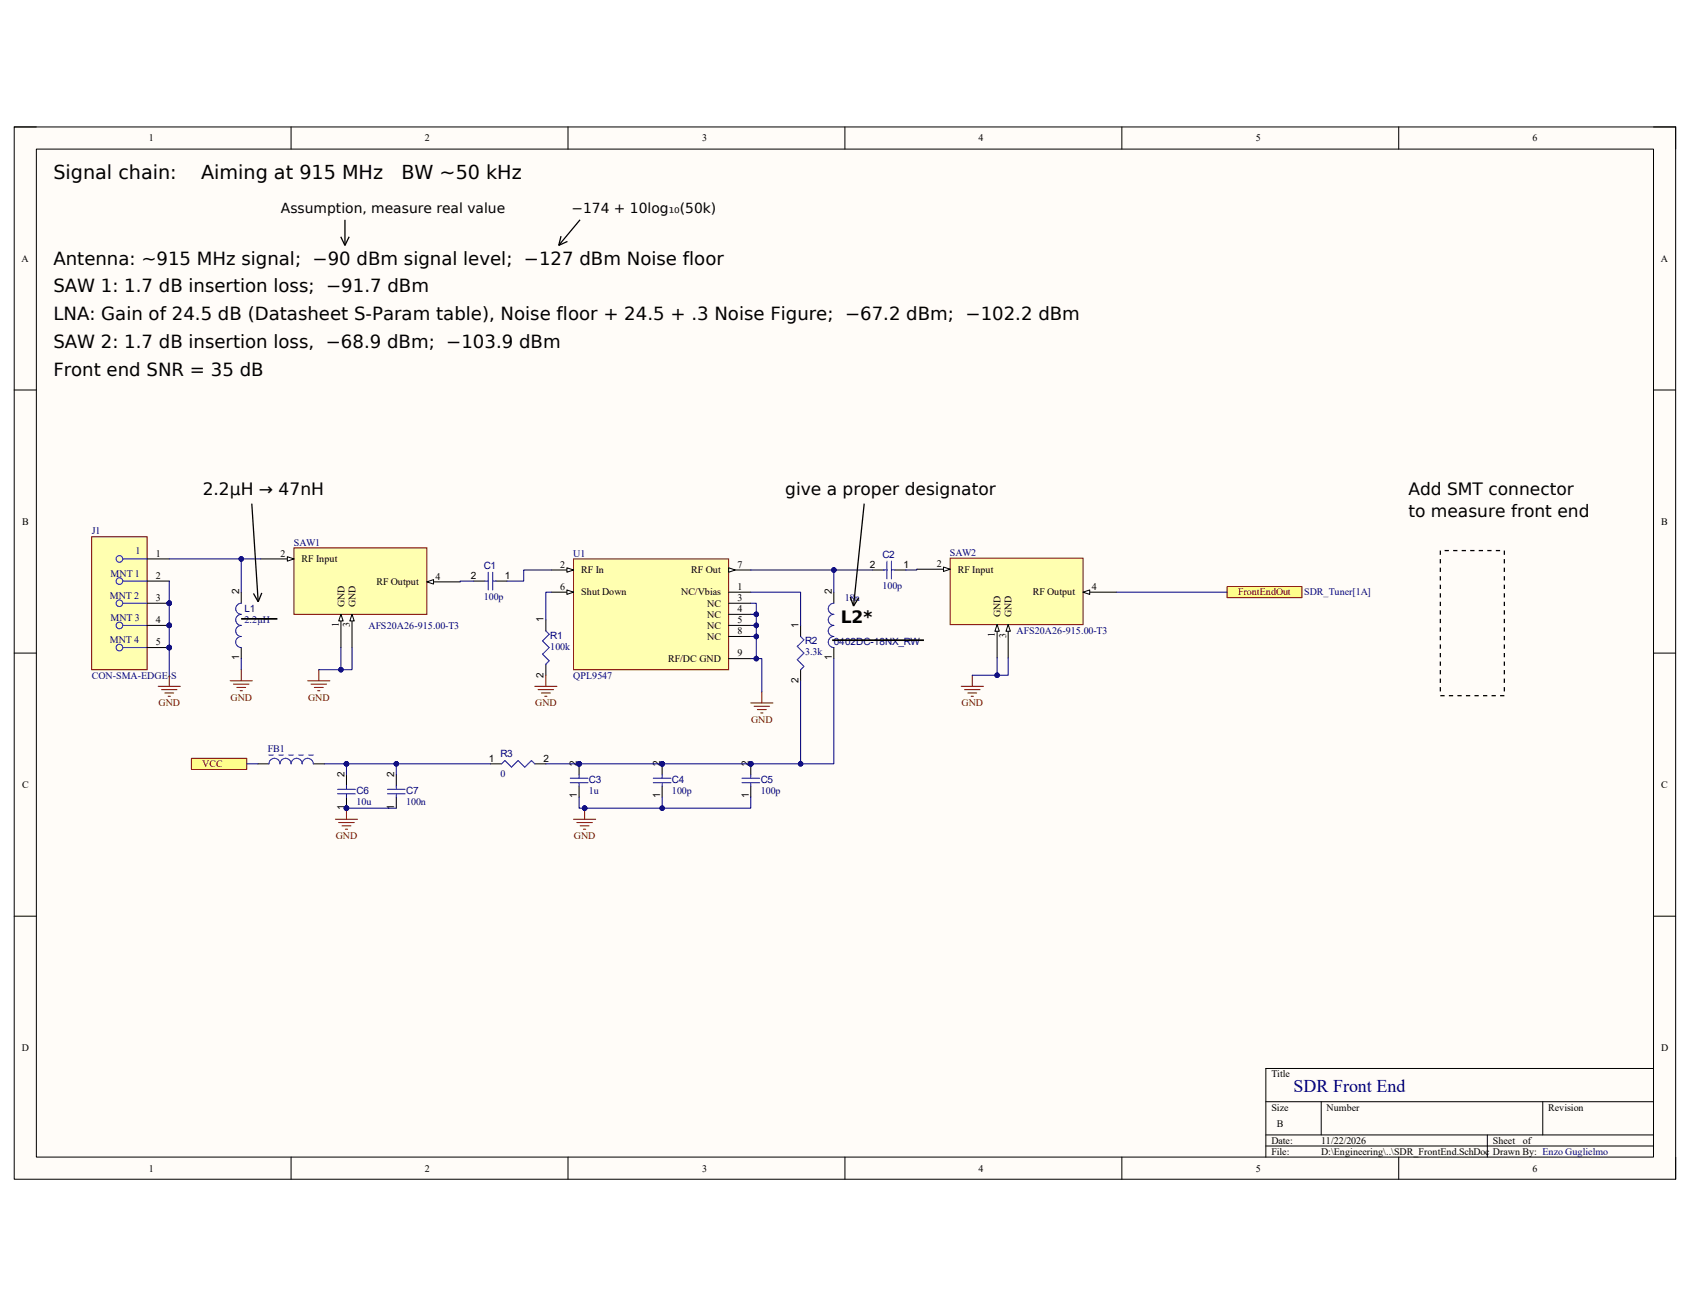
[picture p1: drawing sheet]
<svg xmlns="http://www.w3.org/2000/svg" width="279mm" height="216mm" viewBox="0 0 279 216" stroke-linecap="round" stroke-linejoin="round" font-family="sans-serif">
<path d="M2.3 21h274.7v173.9h-274.7z" fill-rule="evenodd" fill="#fffcf8"/>
<path d="M2.3 21h274.7v173.9h-274.7z" fill="none" stroke="#000" stroke-width=".17"/>
<path d="M6 24.6h267.4v166.7h-267.4z" fill-rule="evenodd" fill="#fffcf8"/>
<g fill="none" stroke="#000" stroke-width=".17">
<path d="M2.3 21h3.7M6 24.6h267.4v166.7h-267.4zM48.1 21v3.6M93.9 21v3.6M139.7 21v3.6M185.5 21v3.6M231.2 21v3.6M273.4 21h3.6v3.6M2.3 64.5h3.7M273.4 64.5h3.6M2.3 108h3.7M273.4 108h3.6"/>
<path d="M2.3 151.5h3.7M273.4 151.5h3.6M273.4 176.6h-64.1v14.7M48.1 191.3v3.6M93.9 191.3v3.6M139.7 191.3v3.6M185.5 191.3v3.6M209.3 182.1h64.1M209.3 187.6h64.1M209.3 189.5h64.1M218.4 182.1v5.5M231.2 191.3v3.6"/>
<path d="M245.9 187.6v3.7M255.1 182.1v5.5M277 191.3v3.6"/>
</g>
<path d="M94.8 92.4h25.7v18.3h-25.7z" fill-rule="evenodd" fill="#ffffb0"/>
<path d="M94.8 92.4h25.7v18.3h-25.7z" fill="none" stroke="#800000" stroke-width=".17"/>
<path d="M91.2 94.2h3.6" fill="none" stroke="#000" stroke-width=".17"/>
<path d="M93.7 93.9l1.1 .3-1.1 .4z" fill="#f8fcff"/>
<path d="M93.7 93.9l1.1 .3-1.1 .4zM120.5 94.2h3.6" fill="none" stroke="#000" stroke-width=".17"/>
<path d="M120.5 93.9l1.1 .3-1.1 .4z" fill="#f8fcff"/>
<path d="M91.2 97.9h3.6M120.5 93.9l1.1 .3-1.1 .4z" fill="none" stroke="#000" stroke-width=".17"/>
<path d="M93.7 97.5l1.1 .4-1.1 .4z" fill="#f8fcff"/>
<path d="M93.7 97.5l1.1 .4-1.1 .4zM120.5 97.9h3.6M120.5 99.7h3.6M120.5 101.6h3.6M120.5 103.4h3.6M120.5 105.2h3.6M120.5 108.9h3.6" fill="none" stroke="#000" stroke-width=".17"/>
<circle cx="28" cy="99.7" r=".37" fill="#000080"/>
<circle cx="28" cy="99.7" r=".37" fill="none" stroke="#000080" stroke-width=".17"/>
<circle cx="28" cy="103.4" r=".37" fill="#000080"/>
<circle cx="28" cy="103.4" r=".37" fill="none" stroke="#000080" stroke-width=".17"/>
<circle cx="28" cy="107" r=".37" fill="#000080"/>
<circle cx="28" cy="107" r=".37" fill="none" stroke="#000080" stroke-width=".17"/>
<path d="M15.2 88.7h9.1v22h-9.1z" fill-rule="evenodd" fill="#ffffb0"/>
<path d="M15.2 88.7h9.1v22h-9.1z" fill="none" stroke="#800000" stroke-width=".17"/>
<g fill="none" stroke="#00f" stroke-width=".17">
<path d="M20.3 92.4h4M20.3 96.1h4M20.3 99.7h4M20.3 103.4h4M20.3 107.1h4"/>
<circle cx="19.7" cy="96.1" r=".55"/>
<circle cx="19.7" cy="92.4" r=".55"/>
<circle cx="19.7" cy="99.7" r=".55"/>
<circle cx="19.7" cy="107.1" r=".55"/>
<circle cx="19.7" cy="103.4" r=".55"/>
</g>
<path d="M24.3 92.4h3.7M24.3 96.1h3.7M24.3 99.7h3.7" fill="none" stroke="#000" stroke-width=".17"/>
<circle cx="28" cy="99.7" r=".37" fill="#000080"/>
<circle cx="28" cy="99.7" r=".37" fill="none" stroke="#000080" stroke-width=".17"/>
<path d="M24.3 103.4h3.7" fill="none" stroke="#000" stroke-width=".17"/>
<circle cx="28" cy="103.4" r=".37" fill="#000080"/>
<circle cx="28" cy="103.4" r=".37" fill="none" stroke="#000080" stroke-width=".17"/>
<path d="M24.3 107.1h3.7" fill="none" stroke="#000" stroke-width=".17"/>
<circle cx="28" cy="107" r=".37" fill="#000080"/>
<circle cx="28" cy="107" r=".37" fill="none" stroke="#000080" stroke-width=".17"/>
<path d="M48.6 90.6h22v11h-22z" fill-rule="evenodd" fill="#ffffb0"/>
<path d="M48.6 90.6h22v11h-22z" fill="none" stroke="#800000" stroke-width=".17"/>
<path d="M56.4 101.6v5.5" fill="none" stroke="#000" stroke-width=".17"/>
<path d="M56.4 101.6l.3 1.1h-.7z" fill="#f8fcff"/>
<path d="M43.1 92.4h5.5M56.4 101.6l.3 1.1h-.7z" fill="none" stroke="#000" stroke-width=".17"/>
<path d="M47.5 92l1.1 .4-1.1 .4z" fill="#f8fcff"/>
<path d="M47.5 92l1.1 .4-1.1 .4zM58.2 101.6v5.5" fill="none" stroke="#000" stroke-width=".17"/>
<path d="M58.2 101.6l.4 1.1h-.8z" fill="#f8fcff"/>
<path d="M70.6 96.2h5.5M58.2 101.6l.4 1.1h-.8z" fill="none" stroke="#000" stroke-width=".17"/>
<path d="M70.6 96.2l1.1-.4v.8z" fill="#f8fcff"/>
<path d="M70.6 96.2l1.1-.4v.8z" fill="none" stroke="#000" stroke-width=".17"/>
<path d="M157.1 92.3h22v11h-22z" fill-rule="evenodd" fill="#ffffb0"/>
<path d="M157.1 92.3h22v11h-22z" fill="none" stroke="#800000" stroke-width=".17"/>
<path d="M164.8 103.3v5.5" fill="none" stroke="#000" stroke-width=".17"/>
<path d="M164.8 103.3l.4 1.1h-.7z" fill="#f8fcff"/>
<path d="M151.6 94.1h5.5M164.8 103.3l.4 1.1h-.7z" fill="none" stroke="#000" stroke-width=".17"/>
<path d="M156 93.7l1.1 .4-1.1 .4z" fill="#f8fcff"/>
<path d="M156 93.7l1.1 .4-1.1 .4zM166.7 103.3v5.5" fill="none" stroke="#000" stroke-width=".17"/>
<path d="M166.7 103.3l.3 1.1h-.7z" fill="#f8fcff"/>
<path d="M179.1 97.9h5.5M166.7 103.3l.3 1.1h-.7z" fill="none" stroke="#000" stroke-width=".17"/>
<path d="M179.1 97.9l1.1-.4v.8z" fill="#f8fcff"/>
<path d="M39.9 97.9v1.8M78.3 96.1h1.9M82 96.1h1.8M137.9 97.9v1.8M144.3 94.2h1.8M147.9 94.2h1.9M179.1 97.9l1.1-.4v.8zM39.9 107.1v1.8M137.9 107.1v1.8" fill="none" stroke="#000" stroke-width=".17"/>
<path d="M39.9 99.7a.92 .92 0 0 0-.9 .9 .92 .92 0 0 0 .9 1 .92 .92 0 0 0-.9 .9 .92 .92 0 0 0 .9 .9 .92 .92 0 0 0-.9 .9 .92 .92 0 0 0 .9 .9 .92 .92 0 0 0-.9 .9 .92 .92 0 0 0 .9 1M80.2 96.1h.5M80.7 94.6v2.9M81.5 94.6v2.9M81.5 96.1h.5M137.9 99.7a.92 .92 0 0 0-1 .9 .92 .92 0 0 0 1 1 .92 .92 0 0 0-1 .9 .92 .92 0 0 0 1 .9 .92 .92 0 0 0-1 .9 .92 .92 0 0 0 1 .9 .92 .92 0 0 0-1 .9 .92 .92 0 0 0 1 1M146.1 94.2h.5M146.6 92.8v2.9M147.4 92.8v2.9M147.4 94.2h.5" fill="none" stroke="#00f" stroke-width=".17"/>
<path d="M38.1 112.5h3.6M38.6 113.1h2.6M39.2 113.6h1.4M39.7 114.2h.4M39.9 110.7v1.8" fill="none" stroke="#800000" stroke-width=".17"/>
<circle cx="109.5" cy="126.3" r=".37" fill="#000080"/>
<circle cx="109.5" cy="126.3" r=".37" fill="none" stroke="#000080" stroke-width=".17"/>
<path d="M109.5 126.3v1.8M109.5 129.9v1.9" fill="none" stroke="#000" stroke-width=".17"/>
<circle cx="109.5" cy="126.3" r=".37" fill="#000080"/>
<circle cx="109.5" cy="126.3" r=".37" fill="none" stroke="#000080" stroke-width=".17"/>
<path d="M108 128.7h2.9M108 129.4h2.9M109.5 128.1v.6M109.5 129.4v.5" fill="none" stroke="#00f" stroke-width=".17"/>
<circle cx="124.1" cy="126.3" r=".37" fill="#000080"/>
<circle cx="124.1" cy="126.3" r=".37" fill="none" stroke="#000080" stroke-width=".17"/>
<path d="M124.1 126.3v1.8M124.1 129.9v1.9" fill="none" stroke="#000" stroke-width=".17"/>
<circle cx="124.1" cy="126.3" r=".37" fill="#000080"/>
<circle cx="124.1" cy="126.3" r=".37" fill="none" stroke="#000080" stroke-width=".17"/>
<path d="M122.7 128.7h2.9M122.7 129.4h2.9M124.1 128.1v.6M124.1 129.4v.5" fill="none" stroke="#00f" stroke-width=".17"/>
<circle cx="95.7" cy="126.3" r=".37" fill="#000080"/>
<circle cx="95.7" cy="126.3" r=".37" fill="none" stroke="#000080" stroke-width=".17"/>
<path d="M95.7 126.3v1.8M95.7 129.9v1.9" fill="none" stroke="#000" stroke-width=".17"/>
<circle cx="95.7" cy="126.3" r=".37" fill="#000080"/>
<circle cx="95.7" cy="126.3" r=".37" fill="none" stroke="#000080" stroke-width=".17"/>
<path d="M90.2 104.3l.6 .6-1.1 1 1.1 1.2-1.1 1 1.1 1.1-.6 .6M132.4 105.2l.5 .6-1.1 1.1 1.1 1.1-1.1 1.1 1.1 1.1-.5 .5M94.3 128.7h2.9M94.3 129.4h2.9M95.7 128.1v.6M95.7 129.4v.5" fill="none" stroke="#00f" stroke-width=".17"/>
<g fill="none" stroke="#800000" stroke-width=".17">
<path d="M88.4 113.5h3.7M89 114h2.5M89.5 114.6h1.5M90.1 115.1h.3M90.2 111.6v1.9M124.1 116.2h3.7M124.7 116.8h2.5M125.2 117.3h1.5M125.8 117.9h.3M126 114.4v1.8M94.8 135.4h3.7M95.4 136h2.5"/>
<path d="M95.9 136.5h1.5M96.5 137.1h.3M96.7 133.6v1.8"/>
</g>
<path d="M90.2 102.5v1.8M90.2 109.8v1.8M132.4 103.4v1.8M132.4 110.7v1.8" fill="none" stroke="#000" stroke-width=".17"/>
<circle cx="96.7" cy="133.6" r=".37" fill="#000080"/>
<circle cx="96.7" cy="133.6" r=".37" fill="none" stroke="#000080" stroke-width=".17"/>
<path d="M81.1 126.3h1.8M88.4 126.3h1.8" fill="none" stroke="#000" stroke-width=".17"/>
<path d="M82.9 126.3l.6-.6 1.1 1.1 1.1-1.1 1.1 1.1 1.1-1.1 .5 .6" fill="none" stroke="#00f" stroke-width=".17"/>
<path d="M50.9 112.5h3.6M51.4 113.1h2.6M52 113.6h1.4M52.5 114.2h.4M52.7 110.7v1.8M158.9 113.5h3.7M159.5 114h2.5M160 114.6h1.5M160.6 115.1h.3M160.7 111.6v1.9" fill="none" stroke="#800000" stroke-width=".17"/>
<path d="M202.9 97h12.4v1.8h-12.4z" fill-rule="evenodd" fill="#ffff80"/>
<path d="M202.9 97h12.4v1.8h-12.4z" fill="none" stroke="#800000" stroke-width=".17"/>
<path d="M31.6 125.4h9.2v1.8h-9.2z" fill-rule="evenodd" fill="#ffff80"/>
<path d="M31.6 125.4h9.2v1.8h-9.2z" fill="none" stroke="#800000" stroke-width=".17"/>
<path d="M42.6 126.3h1.9M51.8 126.3h1.8" fill="none" stroke="#000" stroke-width=".17"/>
<path d="M44.5 126.3a.92 .92 0 0 1 .9-.9 .92 .92 0 0 1 .9 .9 .92 .92 0 0 1 .9-.9 .92 .92 0 0 1 .9 .9 .92 .92 0 0 1 .9-.9 .92 .92 0 0 1 1 .9 .92 .92 0 0 1 .9-.9 .92 .92 0 0 1 .9 .9M44.5 124.8h.7M46.1 124.8h.7M47.8 124.8h.7M49.4 124.8h.7M51.1 124.8h.7" fill="none" stroke="#00f" stroke-width=".17"/>
<circle cx="57.3" cy="133.6" r=".37" fill="#000080"/>
<circle cx="57.3" cy="133.6" r=".37" fill="none" stroke="#000080" stroke-width=".17"/>
<path d="M57.3 131.8v1.8" fill="none" stroke="#000" stroke-width=".17"/>
<circle cx="57.3" cy="133.6" r=".37" fill="#000080"/>
<circle cx="57.3" cy="133.6" r=".37" fill="none" stroke="#000080" stroke-width=".17"/>
<path d="M57.3 128.1v1.8M65.5 128.1v1.8M65.5 131.8v1.8" fill="none" stroke="#000" stroke-width=".17"/>
<path d="M55.8 130.5h2.9M55.8 131.2h2.9M57.3 129.9v.6M57.3 131.2v.6M64.1 130.5h2.9M64.1 131.2h2.9M65.5 129.9v.6M65.5 131.2v.6" fill="none" stroke="#00f" stroke-width=".17"/>
<path d="M55.5 135.4h3.6M56 136h2.6M56.5 136.5h1.5M57.1 137.1h.4M57.3 133.6v1.8" fill="none" stroke="#800000" stroke-width=".17"/>
<circle cx="57.3" cy="133.6" r=".37" fill="#000080"/>
<g fill="none" stroke="#000080" stroke-width=".17">
<path d="M124.1 94.2h20.2"/>
<circle cx="57.3" cy="133.6" r=".37"/>
</g>
<path d="M26.2 113.5h3.6M26.7 114h2.6M27.2 114.6h1.5M27.8 115.1h.4M28 111.6v1.9" fill="none" stroke="#800000" stroke-width=".17"/>
<circle cx="137.9" cy="94.2" r=".37" fill="#000080"/>
<g fill="none" stroke="#000080" stroke-width=".17">
<path d="M28 92.4h11.9M151.6 94.1v.1h-1.8M184.6 97.9h18.3"/>
<circle cx="137.9" cy="94.2" r=".37"/>
</g>
<circle cx="39.9" cy="92.4" r=".37" fill="#000080"/>
<g fill="none" stroke="#000080" stroke-width=".17">
<path d="M43.1 92.4h-3.2v5.5"/>
<circle cx="39.9" cy="92.4" r=".37"/>
</g>
<circle cx="39.9" cy="92.4" r=".37" fill="#000080"/>
<g fill="none" stroke="#000080" stroke-width=".17">
<path d="M124.1 101.6h.9"/>
<circle cx="39.9" cy="92.4" r=".37"/>
</g>
<circle cx="125" cy="101.6" r=".37" fill="#000080"/>
<g fill="none" stroke="#000080" stroke-width=".17">
<path d="M124.1 103.4h.9"/>
<circle cx="125" cy="101.6" r=".37"/>
</g>
<circle cx="125" cy="103.4" r=".37" fill="#000080"/>
<g fill="none" stroke="#000080" stroke-width=".17">
<path d="M124.1 105.2h.9"/>
<circle cx="125" cy="103.4" r=".37"/>
</g>
<circle cx="125" cy="105.2" r=".37" fill="#000080"/>
<g fill="none" stroke="#000080" stroke-width=".17">
<path d="M124.1 108.9h.9"/>
<circle cx="125" cy="105.2" r=".37"/>
</g>
<circle cx="125" cy="108.9" r=".37" fill="#000080"/>
<g fill="none" stroke="#000080" stroke-width=".17">
<path d="M124.1 99.7h.9v9.2h1v5.5"/>
<circle cx="125" cy="108.9" r=".37"/>
</g>
<circle cx="125" cy="101.6" r=".37" fill="#000080"/>
<circle cx="125" cy="101.6" r=".37" fill="none" stroke="#000080" stroke-width=".17"/>
<circle cx="125" cy="103.4" r=".37" fill="#000080"/>
<circle cx="125" cy="103.4" r=".37" fill="none" stroke="#000080" stroke-width=".17"/>
<circle cx="125" cy="105.2" r=".37" fill="#000080"/>
<circle cx="125" cy="105.2" r=".37" fill="none" stroke="#000080" stroke-width=".17"/>
<circle cx="125" cy="108.9" r=".37" fill="#000080"/>
<g fill="none" stroke="#000080" stroke-width=".17">
<path d="M109.5 126.3h14.6"/>
<circle cx="125" cy="108.9" r=".37"/>
</g>
<circle cx="109.5" cy="126.3" r=".37" fill="#000080"/>
<circle cx="109.5" cy="126.3" r=".37" fill="none" stroke="#000080" stroke-width=".17"/>
<circle cx="124.1" cy="126.3" r=".37" fill="#000080"/>
<g fill="none" stroke="#000080" stroke-width=".17">
<path d="M124.1 97.9h8.3v5.5M95.7 126.3h13.8"/>
<circle cx="124.1" cy="126.3" r=".37"/>
</g>
<circle cx="95.7" cy="126.3" r=".37" fill="#000080"/>
<circle cx="95.7" cy="126.3" r=".37" fill="none" stroke="#000080" stroke-width=".17"/>
<circle cx="109.5" cy="126.3" r=".37" fill="#000080"/>
<g fill="none" stroke="#000080" stroke-width=".17">
<path d="M91.2 97.9h-1v4.6M90.2 126.3h5.5"/>
<circle cx="109.5" cy="126.3" r=".37"/>
</g>
<circle cx="95.7" cy="126.3" r=".37" fill="#000080"/>
<g fill="none" stroke="#000080" stroke-width=".17">
<path d="M58.2 107.1v3.6h-5.5"/>
<circle cx="95.7" cy="126.3" r=".37"/>
</g>
<circle cx="56.4" cy="110.7" r=".37" fill="#000080"/>
<g fill="none" stroke="#000080" stroke-width=".17">
<path d="M164.8 108.8v2.8h-4.1"/>
<circle cx="56.4" cy="110.7" r=".37"/>
</g>
<circle cx="164.8" cy="111.6" r=".37" fill="#000080"/>
<g fill="none" stroke="#000080" stroke-width=".17">
<path d="M166.7 108.8v2.8h-1.9"/>
<circle cx="164.8" cy="111.6" r=".37"/>
</g>
<circle cx="164.8" cy="111.6" r=".37" fill="#000080"/>
<g fill="none" stroke="#000080" stroke-width=".17">
<path d="M56.4 107.1v3.6"/>
<circle cx="164.8" cy="111.6" r=".37"/>
</g>
<circle cx="56.4" cy="110.7" r=".37" fill="#000080"/>
<g fill="none" stroke="#000080" stroke-width=".17">
<path d="M78.3 96.1h-2.2v.1M91.2 94.2h-4.6v1.9h-2.8M132.4 112.5v13.8h-8.3"/>
<circle cx="56.4" cy="110.7" r=".37"/>
</g>
<circle cx="132.4" cy="126.3" r=".37" fill="#000080"/>
<circle cx="132.4" cy="126.3" r=".37" fill="none" stroke="#000080" stroke-width=".17"/>
<circle cx="124.1" cy="126.3" r=".37" fill="#000080"/>
<g fill="none" stroke="#000080" stroke-width=".17">
<path d="M137.9 94.2v3.7"/>
<circle cx="124.1" cy="126.3" r=".37"/>
</g>
<circle cx="137.9" cy="94.2" r=".37" fill="#000080"/>
<g fill="none" stroke="#000080" stroke-width=".17">
<path d="M137.9 108.9v17.4h-5.5"/>
<circle cx="137.9" cy="94.2" r=".37"/>
</g>
<circle cx="132.4" cy="126.3" r=".37" fill="#000080"/>
<g fill="none" stroke="#000080" stroke-width=".17">
<path d="M124.1 131.8v1.8h-27.4"/>
<circle cx="132.4" cy="126.3" r=".37"/>
</g>
<circle cx="96.7" cy="133.6" r=".37" fill="#000080"/>
<circle cx="96.7" cy="133.6" r=".37" fill="none" stroke="#000080" stroke-width=".17"/>
<circle cx="109.5" cy="133.6" r=".37" fill="#000080"/>
<g fill="none" stroke="#000080" stroke-width=".17">
<path d="M95.7 131.8v1.8h1"/>
<circle cx="109.5" cy="133.6" r=".37"/>
</g>
<circle cx="96.7" cy="133.6" r=".37" fill="#000080"/>
<g fill="none" stroke="#000080" stroke-width=".17">
<path d="M109.5 131.8v1.8"/>
<circle cx="96.7" cy="133.6" r=".37"/>
</g>
<circle cx="109.5" cy="133.6" r=".37" fill="#000080"/>
<g fill="none" stroke="#000080" stroke-width=".17">
<path d="M57.3 126.3h23.8"/>
<circle cx="109.5" cy="133.6" r=".37"/>
</g>
<circle cx="57.3" cy="126.3" r=".37" fill="#000080"/>
<circle cx="57.3" cy="126.3" r=".37" fill="none" stroke="#000080" stroke-width=".17"/>
<circle cx="65.5" cy="126.3" r=".37" fill="#000080"/>
<g fill="none" stroke="#000080" stroke-width=".17">
<path d="M57.3 126.3v1.8"/>
<circle cx="65.5" cy="126.3" r=".37"/>
</g>
<circle cx="57.3" cy="126.3" r=".37" fill="#000080"/>
<g fill="none" stroke="#000080" stroke-width=".17">
<path d="M40.8 126.3h1.8M53.6 126.3h3.7"/>
<circle cx="57.3" cy="126.3" r=".37"/>
</g>
<circle cx="57.3" cy="126.3" r=".37" fill="#000080"/>
<g fill="none" stroke="#000080" stroke-width=".17">
<path d="M65.5 126.3v1.8"/>
<circle cx="57.3" cy="126.3" r=".37"/>
</g>
<circle cx="65.5" cy="126.3" r=".37" fill="#000080"/>
<g fill="none" stroke="#000080" stroke-width=".17">
<path d="M57.3 133.6h8.2"/>
<circle cx="65.5" cy="126.3" r=".37"/>
</g>
<circle cx="57.3" cy="133.6" r=".37" fill="#000080"/>
<g fill="none" stroke="#000080" stroke-width=".17">
<path d="M28 107.1v4.5M39.9 108.9v1.8"/>
<circle cx="57.3" cy="133.6" r=".37"/>
</g>
<circle cx="28" cy="107" r=".37" fill="#000080"/>
<g fill="none" stroke="#000080" stroke-width=".17">
<path d="M28 103.4v3.7"/>
<circle cx="28" cy="107" r=".37"/>
</g>
<circle cx="28" cy="107" r=".37" fill="#000080"/>
<circle cx="28" cy="107" r=".37" fill="none" stroke="#000080" stroke-width=".17"/>
<circle cx="28" cy="103.4" r=".37" fill="#000080"/>
<g fill="none" stroke="#000080" stroke-width=".17">
<path d="M28 99.7v3.7"/>
<circle cx="28" cy="103.4" r=".37"/>
</g>
<circle cx="28" cy="103.4" r=".37" fill="#000080"/>
<circle cx="28" cy="103.4" r=".37" fill="none" stroke="#000080" stroke-width=".17"/>
<circle cx="28" cy="99.7" r=".37" fill="#000080"/>
<g fill="none" stroke="#000080" stroke-width=".17">
<path d="M28 96.1v3.6"/>
<circle cx="28" cy="99.7" r=".37"/>
</g>
<circle cx="28" cy="99.7" r=".37" fill="#000080"/>
<circle cx="28" cy="99.7" r=".37" fill="none" stroke="#000080" stroke-width=".17"/>
<path d="M56.3 39.1l.7 1.5M57 36.3v4.3M57.7 39.1l-.7 1.5M92.8 39l-.4 1.6M93.8 39.9l-1.4 .7M95.9 36.3l-3.5 4.3M41.6 83.3l1.1 16.2M41.9 98.1l.8 1.4M43.3 98l-.6 1.5M140.6 98.7l.5 1.5M141.9 98.8l-.8 1.4M142.9 83.3l-1.8 16.9" fill="none" stroke="#000" stroke-width=".21"/>
<path d="M39.9 102.3h6M137.6 105.8h15.2" fill="none" stroke="#000" stroke-width=".28"/>
<path d="M238.1 91h10.6v24h-10.6z" fill="none" stroke="#000" stroke-width=".21" stroke-dasharray=".7 .7" stroke-linecap="butt"/>
<g font-size="3.2">
<text x="8.8" y="29.6">Signal chain:</text>
<text x="33.2" y="29.6">Aiming at 915 MHz</text>
<text x="66.4" y="29.6">BW ~50 kHz</text>
</g>
<g font-size="3">
<text x="8.8" y="43.7">Antenna: ~915 MHz signal; −90 dBm signal level; −127 dBm Noise floor</text>
<text x="8.8" y="48.3">SAW 1: 1.7 dB insertion loss; −91.7 dBm</text>
<text x="8.8" y="52.9">LNA: Gain of 24.5 dB (Datasheet S-Param table), Noise floor + 24.5 + .3 Noise Figure; −67.2 dBm; −102.2 dBm</text>
<text x="8.8" y="57.5">SAW 2: 1.7 dB insertion loss, −68.9 dBm; −103.9 dBm</text>
<text x="8.8" y="62.1">Front end SNR = 35 dB</text>
</g>
<text font-size="3" fill="#000080" x="213.8" y="180.6">SDR Front End</text>
<g font-size="2.8">
<text x="33.5" y="81.8">2.2µH → 47nH</text>
<text x="129.8" y="81.8">give a proper designator</text>
<text x="232.8" y="81.8">Add SMT connector</text>
<text x="232.8" y="85.5">to measure front end</text>
<text x="139" y="103">L2*</text>
</g>
<g font-size="2.3">
<text x="46.4" y="35.3">Assumption, measure real value</text>
<text x="94.5" y="35.3">−174 + 10log₁₀(50k)</text>
</g>
<g font-size="1.7">
<text x="24.6" y="23.4">1</text>
<text x="70.2" y="23.4">2</text>
<text x="116.1" y="23.4">3</text>
<text x="161.8" y="23.4">4</text>
<text x="207.6" y="23.4">5</text>
<text x="253.4" y="23.4">6</text>
<text x="3.6" y="43.3">A</text>
<text x="274.6" y="43.3">A</text>
<text x="3.6" y="86.7">B</text>
<text x="274.7" y="86.7">B</text>
<text x="25.8" y="92">1</text>
<text x="25.8" y="95.7">2</text>
<text x="46.4" y="92">2</text>
<text x="49.9" y="92.9">RF Input</text>
<text x="72" y="95.8">4</text>
<text x="77.9" y="95.7">2</text>
<text x="83.4" y="95.7">1</text>
<text x="92.6" y="93.9">2</text>
<text x="96.1" y="94.8">RF In</text>
<text x="114.3" y="94.8">RF Out</text>
<text x="121.9" y="93.9">7</text>
<text x="143.8" y="93.9">2</text>
<text x="149.4" y="93.9">1</text>
<text x="154.9" y="93.7">2</text>
<text x="158.3" y="94.7">RF Input</text>
<text x="25.8" y="99.4">3</text>
<text x="39.5" y="98.3" transform="rotate(-90 39.5 98.3)">2</text>
<text x="56.9" y="100.3" transform="rotate(-90 56.9 100.3)">GND</text>
<text x="58.8" y="100.3" transform="rotate(-90 58.8 100.3)">GND</text>
<text x="62.2" y="96.7">RF Output</text>
<text x="92.6" y="97.5">6</text>
<text x="96.1" y="98.4">Shut Down</text>
<text x="112.6" y="98.4">NC/Vbias</text>
<text x="116.9" y="100.3">NC</text>
<text x="121.9" y="97.5">1</text>
<text x="121.9" y="99.4">3</text>
<text x="121.9" y="101.2">4</text>
<text x="137.5" y="98.3" transform="rotate(-90 137.5 98.3)">2</text>
<text x="165.4" y="102" transform="rotate(-90 165.4 102)">GND</text>
<text x="167.2" y="102" transform="rotate(-90 167.2 102)">GND</text>
<text x="170.7" y="98.4">RF Output</text>
<text x="180.5" y="97.5">4</text>
<text x="25.8" y="103">4</text>
<text x="25.8" y="106.7">5</text>
<text x="56" y="103.6" transform="rotate(-90 56 103.6)">1</text>
<text x="57.8" y="103.7" transform="rotate(-90 57.8 103.7)">3</text>
<text x="89.9" y="102.8" transform="rotate(-90 89.9 102.8)">1</text>
<text x="116.9" y="102.1">NC</text>
<text x="116.9" y="103.9">NC</text>
<text x="116.9" y="105.7">NC</text>
<text x="121.9" y="103">5</text>
<text x="121.9" y="104.9">8</text>
<text x="132" y="103.8" transform="rotate(-90 132 103.8)">1</text>
<text x="164.5" y="105.3" transform="rotate(-90 164.5 105.3)">1</text>
<text x="166.3" y="105.4" transform="rotate(-90 166.3 105.4)">3</text>
<text x="39.5" y="109.1" transform="rotate(-90 39.5 109.1)">1</text>
<text x="89.9" y="112.1" transform="rotate(-90 89.9 112.1)">2</text>
<text x="110.4" y="109.4">RF/DC GND</text>
<text x="121.9" y="108.5">9</text>
<text x="132" y="113" transform="rotate(-90 132 113)">2</text>
<text x="137.5" y="109.1" transform="rotate(-90 137.5 109.1)">1</text>
<text x="80.8" y="125.9">1</text>
<text x="89.9" y="125.9">2</text>
<text x="3.6" y="130.3">C</text>
<text x="56.9" y="128.5" transform="rotate(-90 56.9 128.5)">2</text>
<text x="65.2" y="128.5" transform="rotate(-90 65.2 128.5)">2</text>
<text x="95.4" y="132" transform="rotate(-90 95.4 132)">1</text>
<text x="95.4" y="126.7" transform="rotate(-90 95.4 126.7)">2</text>
<text x="109.1" y="132" transform="rotate(-90 109.1 132)">1</text>
<text x="109.1" y="126.7" transform="rotate(-90 109.1 126.7)">2</text>
<text x="123.8" y="132" transform="rotate(-90 123.8 132)">1</text>
<text x="123.8" y="126.7" transform="rotate(-90 123.8 126.7)">2</text>
<text x="274.7" y="130.3">C</text>
<text x="56.9" y="133.9" transform="rotate(-90 56.9 133.9)">1</text>
<text x="65.2" y="133.9" transform="rotate(-90 65.2 133.9)">1</text>
<text x="3.6" y="173.7">D</text>
<text x="274.6" y="173.7">D</text>
<text x="210.2" y="178.1">Title</text>
<text x="210.2" y="183.6">Size</text>
<text x="219.3" y="183.6">Number</text>
<text x="256" y="183.6">Revision</text>
<text x="210.2" y="189.1">Date:</text>
<text x="210.2" y="190.9">File:</text>
<text x="211.1" y="186.4">B</text>
<text x="218.4" y="189.1">11/22/2026</text>
<text x="218.4" y="190.9">D:\Engineering\..\SDR_FrontEnd.SchDoc Drawn By: Enzo Guglielmo</text>
<text x="246.8" y="189.1">Sheet</text>
<text x="251.8" y="189.1">of</text>
<text x="24.6" y="193.7">1</text>
<text x="70.2" y="193.7">2</text>
<text x="116.1" y="193.7">3</text>
<text x="161.8" y="193.7">4</text>
<text x="207.6" y="193.7">5</text>
<text x="253.4" y="193.7">6</text>
</g>
<g font-size="1.7" fill="#000080">
<text x="15.2" y="88.3">J1</text>
<text x="18.3" y="95.3">MNT 1</text>
<text x="22.4" y="91.7">1</text>
<text x="48.6" y="90.2">SAW1</text>
<text x="80" y="94.1">C1</text>
<text x="94.8" y="92">U1</text>
<text x="145.9" y="92.2">C2</text>
<text x="157.1" y="91.9">SAW2</text>
<text x="18.2" y="99">MNT 2</text>
<text x="40.4" y="101.2">L1</text>
<text x="80" y="99.2">100p</text>
<text x="139.7" y="99.4">18n</text>
<text x="145.9" y="97.3">100p</text>
<text x="215.6" y="98.4">SDR_Tuner[1A]</text>
<text x="18.2" y="106.3">MNT 4</text>
<text x="18.2" y="102.7">MNT 3</text>
<text x="40.4" y="103">2.2µH</text>
<text x="60.9" y="103.9">AFS20A26-915.00-T3</text>
<text x="91" y="107.4">100k</text>
<text x="91" y="105.6">R1</text>
<text x="133.1" y="106.5">R2</text>
<text x="137.8" y="106.7">0402DC-18NX_RW</text>
<text x="168.1" y="104.9">AFS20A26-915.00-T3</text>
<text x="15.2" y="112.2">CON-SMA-EDGE-S</text>
<text x="94.8" y="112.2">QPL9547</text>
<text x="133.1" y="108.3">3.3k</text>
<text x="44.3" y="124.2">FB1</text>
<text x="82.7" y="125.2">R3</text>
<text x="58.9" y="131.2">C6</text>
<text x="67.1" y="131.2">C7</text>
<text x="82.7" y="128.5">0</text>
<text x="97.4" y="131.2">1u</text>
<text x="97.4" y="129.4">C3</text>
<text x="111.1" y="131.2">100p</text>
<text x="111.1" y="129.4">C4</text>
<text x="125.8" y="131.2">100p</text>
<text x="125.8" y="129.4">C5</text>
<text x="58.9" y="133.1">10u</text>
<text x="67.1" y="133.1">100n</text>
</g>
<g font-size="1.7" fill="#800000">
<text x="204.7" y="98.4">FrontEndOut</text>
<text x="26.2" y="116.8">GND</text>
<text x="38.1" y="115.8">GND</text>
<text x="50.9" y="115.8">GND</text>
<text x="88.5" y="116.8">GND</text>
<text x="124.2" y="119.5">GND</text>
<text x="159" y="116.8">GND</text>
<text x="33.4" y="126.8">VCC</text>
<text x="55.5" y="138.7">GND</text>
<text x="94.9" y="138.7">GND</text>
</g>
</svg>
